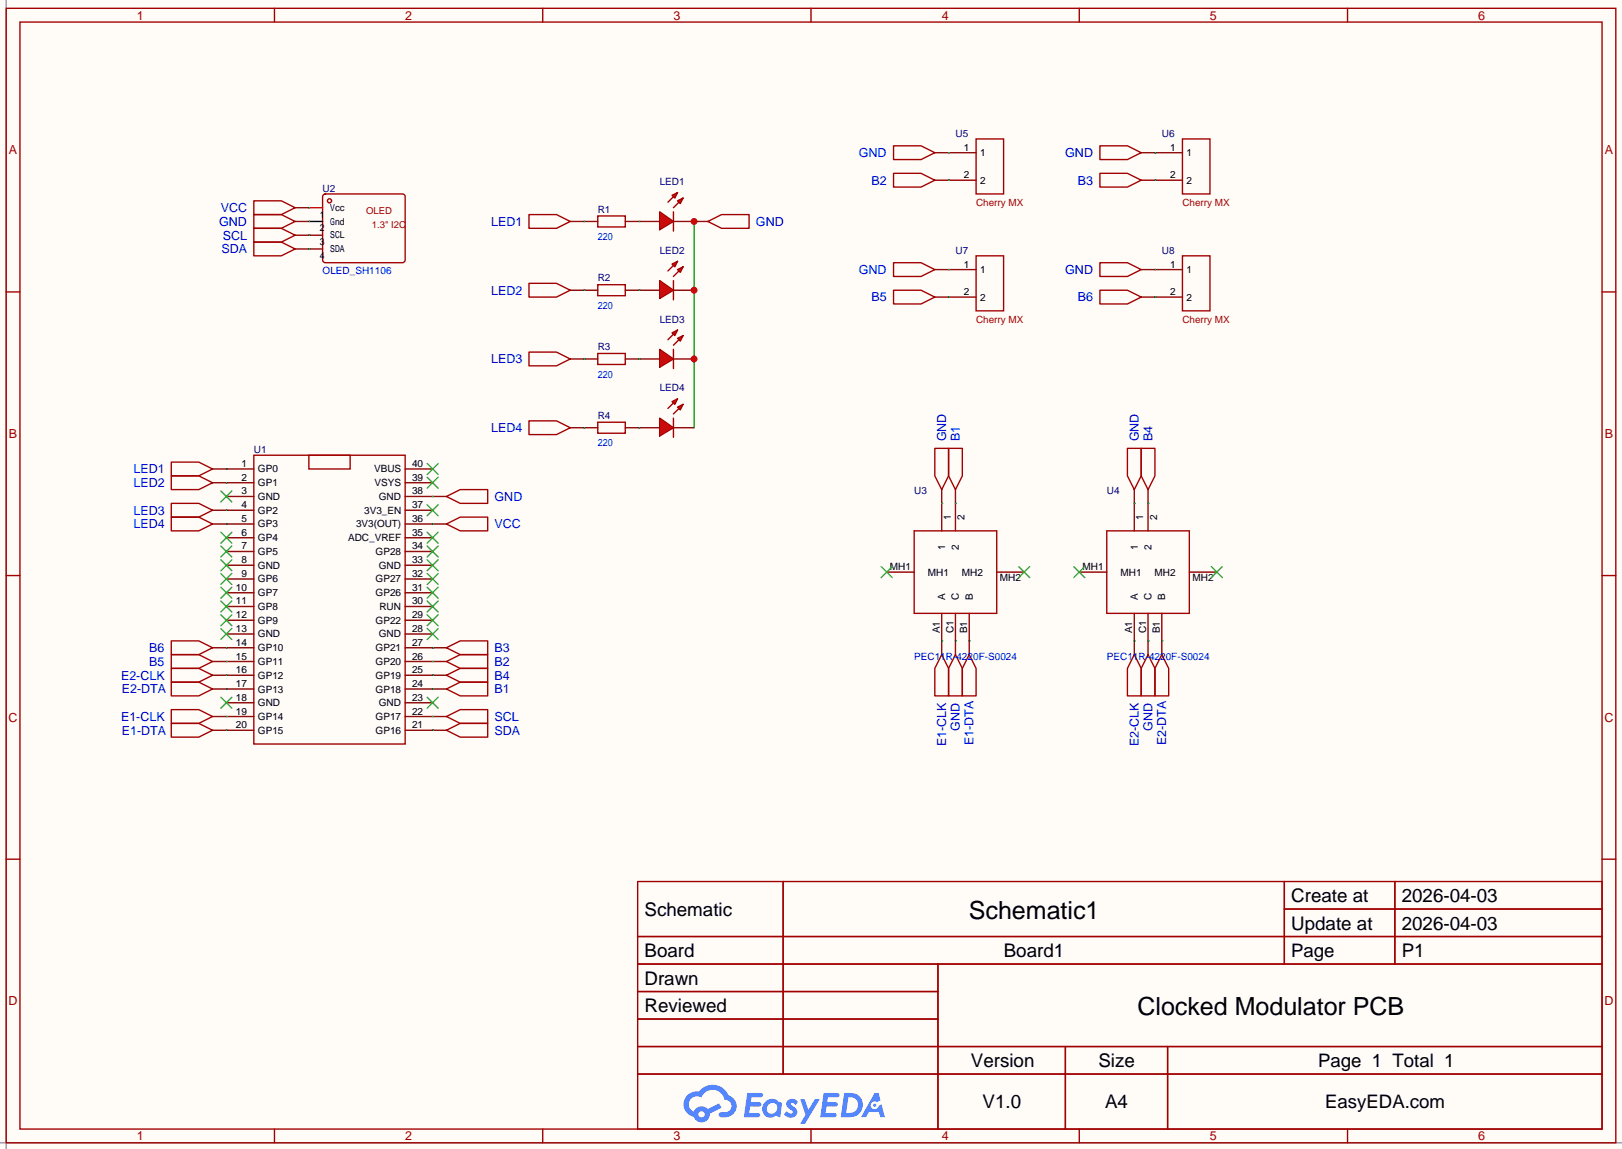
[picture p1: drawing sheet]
<svg xmlns="http://www.w3.org/2000/svg" width="299mm" height="212mm" viewBox="0 0 299 212" stroke-linecap="round" stroke-linejoin="round" font-family="sans-serif">
<path d="M0 0h299.5v212.2h-299.5z" fill="#fffcf7"/>
<path d="M1.1 0v212.2M0 211.1h299.5" fill="none" stroke="#999" stroke-width=".25"/>
<g fill="none" stroke="#a10000" stroke-width=".25">
<path d="M1.1 1.5h297.2v209.6h-297.2zM3.7 4.1h292.1v204.4h-292.1zM50.7 1.5v2.6M100.2 1.5v2.6M149.7 1.5v2.6M199.3 1.5v2.6M248.8 1.5v2.6M1.1 53.9h2.6M295.8 53.9h2.5M1.1 106.3h2.6M295.8 106.3h2.5M1.1 158.7h2.6"/>
<path d="M295.8 158.7h2.5M117.7 162.8h178.1v45.7h-178.1zM117.7 173h178.1M117.7 178.1h178.1M144.6 162.8v35.6M173.2 178.1v30.4M237.1 162.8v15.3M237.1 167.9h58.7M257.5 162.8v15.3M117.7 183.1h55.5M117.7 193.3h178.1M117.7 188.2h55.5"/>
<path d="M117.7 198.4h178.1M196.7 193.3v15.2M215.6 193.3v15.2M50.7 208.5v2.6M100.2 208.5v2.6M149.7 208.5v2.6M199.3 208.5v2.6M248.8 208.5v2.6"/>
</g>
<g fill="#5487ff">
<path d="M145.5 203.2a1.3 1.3 0 0 1 1.8 .3l-.4 .6a.54 .54 0 0 0-.9-.2l.1 .2a1.58 1.58 0 0 1 1.1 1.6 1.43 1.43 0 0 1-2.5 .1l.5-.6a.64 .64 0 0 0 .5 .5 .64 .64 0 0 0 .7-.3l-.2-.2a1.6 1.6 0 0 1-1-1.6z"/>
<path d="M147.7 203h.9l.7 2 1.1-2h.9l-2.7 4.6h-.9l1-1.7z"/>
<path d="M138 201.9h1.6a1.31 1.31 0 0 1 1.2 .2 .4 .4 0 0 1-.3 .6h-1.8l-.1 .9h1.6a.4 .4 0 0 1 .4 .4 .4 .4 0 0 1-.4 .4h-1.7l-.2 1.2h.8a1.23 1.23 0 0 1 1.2 .2 .39 .39 0 0 1-.3 .6h-2.7z"/>
<path d="M152.1 201.9h1.6a1.32 1.32 0 0 1 1.3 .2 .39 .39 0 0 1-.4 .6h-1.7l-.2 .9h1.7a.4 .4 0 0 1 .3 .4 .4 .4 0 0 1-.4 .4h-1.7l-.2 1.2h.8a1.23 1.23 0 0 1 1.2 .2 .39 .39 0 0 1-.3 .6h-2.7z"/>
<path d="M161.5 201.9h.7l.4 1.3-.7 .4a.75 .75 0 0 0-1.1 .3 .75 .75 0 0 0 .5 1 .75 .75 0 0 0 .9-.7l.6-.2 .6 2.3h-.9l-.2-.9h-1.9l-.5 .9h-.9z"/>
<path d="M155.9 201.9l-.7 4.5h1.5a2.27 2.27 0 0 0 2.6-2.3 2.27 2.27 0 0 0-2.7-2.2zM156.6 202.7a1.5 1.5 0 0 1 1.8 1.5 1.5 1.5 0 0 1-1.9 1.4h-.3z"/>
<path d="M141.3 203.5a1.62 1.62 0 0 0-.4 2.1 1.62 1.62 0 0 0 2 .7l.4-.3 .3 .3 .5 .1 .3-2.5-.2-.3h-.4a1.58 1.58 0 0 0-2.5-.1zM141.9 204a.99 .99 0 0 1 1.6 .3 .99 .99 0 0 1-.9 1.4 .94 .94 0 0 1-1-.5 .94 .94 0 0 1 .3-1.2z"/>
<path d="M126.9 202.3a2.37 2.37 0 0 0 1.2 4 1.54 1.54 0 0 0 1.7 1 1.54 1.54 0 0 0 1.3-1.6l2.1-1.1-.5-.8-2 1.1a1.57 1.57 0 0 0-2.6 .4 1.5 1.5 0 0 1-.8-2.1 1.5 1.5 0 0 1 2.2-.5 2.23 2.23 0 0 1 2.3-1.4 2.23 2.23 0 0 1 2 1.8 1.16 1.16 0 0 1 1.2 1.1 1.16 1.16 0 0 1-1 1.2h-.7a.47 .47 0 0 0-.6 .4 .47 .47 0 0 0 .4 .6 2.23 2.23 0 0 0 2.3-.7 2.23 2.23 0 0 0 .4-2.3 2.16 2.16 0 0 0-1.3-1.1 3.2 3.2 0 0 0-5.4-.7l-1.2 .1zM129 205.8a.58 .58 0 0 1 1.1 0 .58 .58 0 0 1-1.1 0z"/>
<circle cx="161.5" cy="204.1" r=".28"/>
</g>
<g fill="none" stroke="#870000" stroke-width=".25">
<path d="M54.5 38.4h2.5M172.6 28.2h2.5M172.6 33.3h2.5M210.7 28.2h2.5M210.7 33.3h2.5M54.5 43.4h5.1M54.5 46h5.1M54.5 40.9h2.5M118 40.9h3.8M124.3 40.9h3.8M172.6 49.8h2.5M172.6 54.9h2.5"/>
<path d="M210.7 49.8h2.5M210.7 54.9h2.5M41.8 86.6h5.1M41.8 89.2h5.1M41.8 91.7h5.1M41.8 94.2h5.1M41.8 96.8h5.1M41.8 99.3h5.1M74.8 86.6h5.1M74.8 89.2h5.1M74.8 91.7h7.6M74.8 94.2h5.1"/>
<path d="M74.8 96.8h7.6M74.8 99.3h5.1M173.9 90.4v7.7M176.4 90.4v7.7M209.4 90.4v7.7M212 90.4v7.7M39.2 119.6h7.7M41.8 101.9h5.1M41.8 104.4h5.1M41.8 106.9h5.1M41.8 109.5h5.1M41.8 112h5.1"/>
<path d="M41.8 114.6h5.1M41.8 117.1h5.1M74.8 101.9h5.1M74.8 104.4h5.1M74.8 106.9h5.1M74.8 109.5h5.1M74.8 112h5.1M74.8 114.6h5.1M74.8 117.1h5.1M74.8 119.6h7.6M163.7 105.7h5.1M173.9 113.3v7.6"/>
<path d="M176.4 113.3v7.6M178.9 113.3v7.6M184 105.7h5.1M199.3 105.7h5M209.4 113.3v7.6M212 113.3v7.6M214.5 113.3v7.6M219.6 105.7h5.1M39.2 122.2h7.7M39.2 124.7h7.7M39.2 127.3h7.7M39.2 132.3h7.7"/>
<path d="M39.2 134.9h7.7M41.8 129.8h5.1M74.8 122.2h7.6M74.8 124.7h7.6M74.8 127.3h7.6M74.8 129.8h5.1M74.8 132.3h7.6M74.8 134.9h7.6"/>
</g>
<g fill="none" stroke="#3c3" stroke-width=".25">
<path d="M40.8 90.7l2 2M40.8 98.3l2 2M42.8 90.7l-2 2M42.8 98.3l-2 2M78.9 98.3l2 2M78.9 93.2l2 2.1M78.9 88.1l2 2.1M78.9 85.6l2 2M80.9 98.3l-2 2M80.9 93.2l-2 2.1M80.9 88.1l-2 2.1M80.9 85.6l-2 2"/>
<path d="M40.8 100.8l2 2.1M40.8 103.4l2 2M40.8 105.9l2 2.1M40.8 108.5l2 2M40.8 111l2 2M40.8 113.5l2 2.1M40.8 116.1l2 2M42.8 100.8l-2 2.1M42.8 103.4l-2 2M42.8 105.9l-2 2.1M42.8 108.5l-2 2M42.8 111l-2 2"/>
<path d="M42.8 113.5l-2 2.1M42.8 116.1l-2 2M78.9 116.1l2 2M78.9 113.5l2 2.1M78.9 111l2 2M78.9 108.5l2 2M78.9 105.9l2 2.1M78.9 103.4l2 2M78.9 100.8l2 2.1M80.9 116.1l-2 2M80.9 113.5l-2 2.1M80.9 111l-2 2"/>
<path d="M80.9 108.5l-2 2M80.9 105.9l-2 2.1M80.9 103.4l-2 2M80.9 100.8l-2 2.1M162.7 104.7l2 2M164.7 104.7l-2 2M188.1 104.7l2 2M190.1 104.7l-2 2M198.2 104.7l2.1 2M200.3 104.7l-2.1 2M223.6 104.7l2.1 2M225.7 104.7l-2.1 2"/>
<path d="M40.8 128.8l2 2M42.8 128.8l-2 2M78.9 128.8l2 2M80.9 128.8l-2 2"/>
</g>
<g fill="none" stroke="#a10000" stroke-width=".25">
<path d="M46.9 39.6h5l2.6 1.3-2.6 1.3h-5zM46.9 37.1h5l2.6 1.3-2.6 1.2h-5zM59.6 36.1l.5-.3 14.5 .1 .2 .4-.1 12-.4 .2-14.5-.1-.2-.4zM124.3 39.1v3.6M165 26.9h5.1l2.5 1.3-2.5 1.3h-5.1zM165 32h5.1l2.5 1.3-2.5 1.3h-5.1zM203.1 26.9h5.1l2.5 1.3-2.5 1.3h-5.1zM203.1 32h5.1l2.5 1.3-2.5 1.3h-5.1zM46.9 42.2h5l2.6 1.2-2.6 1.3h-5zM46.9 44.7h5l2.6 1.3-2.6 1.3h-5zM165 48.5h5.1l2.5 1.3-2.5 1.3h-5.1zM165 53.6h5.1l2.5 1.3-2.5 1.2h-5.1z"/>
<path d="M203.1 48.5h5.1l2.5 1.3-2.5 1.3h-5.1zM203.1 53.6h5.1l2.5 1.3-2.5 1.2h-5.1zM46.9 84.1h27.9v53.3h-27.9zM57 84.1h7.6v2.5h-7.6zM82.4 91.7l2.6-1.3h5v2.6h-5zM82.4 96.8l2.6-1.3h5v2.6h-5zM168.8 98.1h15.2v15.2h-15.2zM172.6 82.8h2.5v5.1l-1.2 2.5-1.3-2.5zM175.1 82.8h2.6v5.1l-1.3 2.5-1.3-2.5zM204.3 98.1h15.3v15.2h-15.3zM208.2 82.8h2.5v5.1l-1.3 2.5-1.2-2.5zM210.7 82.8h2.5v5.1l-1.2 2.5-1.3-2.5z"/>
<path d="M31.6 118.4h5.1l2.5 1.2-2.5 1.3h-5.1zM82.4 119.6l2.6-1.2h5v2.5h-5zM31.6 133.6h5.1l2.5 1.3-2.5 1.3h-5.1zM31.6 131.1h5.1l2.5 1.2-2.5 1.3h-5.1zM31.6 123.5h5.1l2.5 1.2-2.5 1.3h-5.1zM31.6 126h5.1l2.5 1.3-2.5 1.2h-5.1zM31.6 120.9h5.1l2.5 1.3-2.5 1.3h-5.1zM82.4 132.3l2.6-1.2h5v2.5h-5zM82.4 134.9l2.6-1.3h5v2.6h-5zM82.4 127.3l2.6-1.3h5v2.5h-5zM82.4 124.7l2.6-1.2h5v2.5h-5zM82.4 122.2l2.6-1.3h5v2.6h-5z"/>
<path d="M173.9 120.9l1.2 2.6v5h-2.5v-5zM176.4 120.9l1.3 2.6v5h-2.6v-5zM178.9 120.9l1.3 2.6v5h-2.5v-5zM209.4 120.9l1.3 2.6v5h-2.5v-5zM212 120.9l1.2 2.6v5h-2.5v-5zM214.5 120.9l1.3 2.6v5h-2.6v-5z"/>
<circle cx="60.8" cy="37.1" r=".38"/>
</g>
<path d="M57 38.4h2.6" fill="none" stroke="#f00" stroke-width=".25"/>
<path d="M57 40.9h2.6" fill="none" stroke="#000" stroke-width=".25"/>
<g fill="none" stroke="#008700" stroke-width=".25">
<path d="M57 38.4h.1M57 40.9h.1M57 43.4h.1M57 46h.1M79.9 91.7h.1M79.9 96.8h.1M173.9 93h.1M176.4 93h.1M209.4 93h.1M212 93h.1M41.8 119.6h.1M79.9 119.6h.1"/>
<path d="M173.9 118.4h.1M176.4 118.4h.1M178.9 118.4h.1M209.4 118.4h.1M212 118.4h.1M214.5 118.4h.1M41.8 134.9h.1M41.8 132.3h.1M41.8 127.3h.1M41.8 124.7h.1M41.8 122.2h.1M79.9 132.3h.1"/>
<path d="M79.9 134.9h.1M79.9 127.3h.1M79.9 124.7h.1M79.9 122.2h.1"/>
</g>
<g fill="#f00" stroke="#a10000" stroke-width=".25">
<path d="M121.8 39.1l2.5 1.8-2.5 1.5z"/>
<path d="M124.1 36.1l1-.5-.5 1z"/>
<path d="M125.1 37.1l1-.5-.5 1z"/>
</g>
<path d="M124.3 36.3l-1 1M125.3 37.3l-1 1.1M124.3 51.8v3.6" fill="none" stroke="#a10000" stroke-width=".25"/>
<path d="M118 53.6h3.8M124.3 53.6h3.8" fill="none" stroke="#870000" stroke-width=".25"/>
<g fill="#f00" stroke="#a10000" stroke-width=".25">
<path d="M121.8 51.8l2.5 1.8-2.5 1.5z"/>
<path d="M124.1 48.8l1-.5-.5 1z"/>
<path d="M125.1 49.8l1-.5-.5 1z"/>
</g>
<path d="M124.3 49l-1 1M125.3 50l-1 1.1M124.3 64.5v3.6" fill="none" stroke="#a10000" stroke-width=".25"/>
<path d="M118 66.3h3.8M124.3 66.3h3.8" fill="none" stroke="#870000" stroke-width=".25"/>
<g fill="#f00" stroke="#a10000" stroke-width=".25">
<path d="M121.8 64.5l2.5 1.8-2.5 1.5z"/>
<path d="M124.1 61.5l1-.5-.5 1z"/>
<path d="M125.1 62.5l1-.5-.5 1z"/>
</g>
<path d="M124.3 61.7l-1 1M124.3 77.2v3.6M125.3 62.7l-1 1.1" fill="none" stroke="#a10000" stroke-width=".25"/>
<path d="M118 79h3.8M124.3 79h3.8" fill="none" stroke="#870000" stroke-width=".25"/>
<g fill="#f00" stroke="#a10000" stroke-width=".25">
<path d="M121.8 77.2l2.5 1.8-2.5 1.5z"/>
<path d="M124.1 74.2l1-.5-.5 1z"/>
<path d="M125.1 75.2l1-.5-.5 1z"/>
</g>
<path d="M130.7 40.9l2.5-1.3h5.1v2.6h-5.1zM124.3 74.4l-1 1M125.3 75.4l-1 1.1" fill="none" stroke="#a10000" stroke-width=".25"/>
<path d="M128.1 40.9h2.6" fill="none" stroke="#870000" stroke-width=".25"/>
<path d="M128.1 40.9v38.1" fill="none" stroke="#008700" stroke-width=".25"/>
<g fill="#c00">
<circle cx="128.1" cy="53.6" r=".63"/>
<circle cx="128.1" cy="40.9" r=".63"/>
<circle cx="128.1" cy="66.3" r=".63"/>
</g>
<g fill="none" stroke="#870000" stroke-width=".25">
<path d="M175.1 28.2h5.1M175.1 33.3h5.1M213.2 28.2h5.1M213.2 33.3h5.1M105.3 40.9h5.1M105.3 53.6h5.1M115.4 40.9h2.6M115.4 53.6h2.6M175.1 49.8h5.1M175.1 54.9h5.1M213.2 49.8h5.1M213.2 54.9h5.1"/>
<path d="M105.3 66.3h5.1M105.3 79h5.1M115.4 66.3h2.6M115.4 79h2.6M39.2 86.6h2.6M39.2 89.2h2.6M39.2 94.2h2.6M39.2 96.8h2.6"/>
</g>
<g fill="none" stroke="#a10000" stroke-width=".25">
<path d="M97.7 39.6h5l2.6 1.3-2.6 1.3h-5zM110.4 39.9h5v2h-5zM180.2 25.7h5.1v10.1h-5.1zM218.3 25.7h5.1v10.1h-5.1zM97.7 52.3h5l2.6 1.3-2.6 1.3h-5zM110.4 52.6h5v2h-5zM180.2 47.3h5.1v10.1h-5.1zM218.3 47.3h5.1v10.1h-5.1zM97.7 65h5l2.6 1.3-2.6 1.3h-5zM97.7 77.7h5l2.6 1.3-2.6 1.3h-5zM110.4 65.3h5v2h-5zM110.4 78h5v2h-5z"/>
<path d="M31.6 85.4h5.1l2.5 1.2-2.5 1.3h-5.1zM31.6 87.9h5.1l2.5 1.3-2.5 1.2h-5.1zM31.6 93h5.1l2.5 1.2-2.5 1.3h-5.1zM31.6 95.5h5.1l2.5 1.3-2.5 1.3h-5.1z"/>
</g>
<g fill="none" stroke="#008700" stroke-width=".25">
<path d="M175.1 28.2h.1M175.1 33.3h.1M213.2 33.3h.1M213.2 28.2h.1M107.8 40.9h.1M107.8 53.6h.1M118 40.9h.1M118 53.6h.1M175.1 49.8h.1M175.1 54.9h.1M213.2 49.8h.1M213.2 54.9h.1"/>
<path d="M107.8 66.3h.1M107.8 79h.1M118 66.3h.1M118 79h.1M41.8 86.6h.1M41.8 89.2h.1M41.8 94.2h.1M41.8 96.8h.1"/>
</g>
<g font-size="4.6">
<text x="178.9" y="169.8">Schematic1</text>
<text x="210" y="187.5">Clocked Modulator PCB</text>
</g>
<g font-size="3.5">
<text x="238.4" y="166.6">Create at</text>
<text x="258.8" y="166.6">2026-04-03</text>
<text x="119" y="169.2">Schematic</text>
<text x="238.4" y="171.7">Update at</text>
<text x="258.8" y="171.7">2026-04-03</text>
<text x="119" y="176.8">Board</text>
<text x="185.3" y="176.8">Board1</text>
<text x="258.8" y="176.8">P1</text>
<text x="119" y="181.9">Drawn</text>
<text x="119" y="187">Reviewed</text>
<text x="179.3" y="197.1">Version</text>
<text x="202.8" y="197.1">Size</text>
<text x="181.4" y="204.7">V1.0</text>
<text x="204" y="204.7">A4</text>
</g>
<g font-size="3.4">
<text x="238.4" y="176.8">Page</text>
<text x="243.4" y="197.1">Page 1 Total 1</text>
<text x="244.7" y="204.7">EasyEDA.com</text>
</g>
<g font-size="2.3" fill="#a00000">
<text x="25.3" y="3.6">1</text>
<text x="74.8" y="3.6">2</text>
<text x="124.3" y="3.6">3</text>
<text x="173.9" y="3.6">4</text>
<text x="223.4" y="3.6">5</text>
<text x="272.9" y="3.6">6</text>
<text x="1.7" y="28.5">A</text>
<text x="296.3" y="28.5">A</text>
<text x="1.7" y="80.9">B</text>
<text x="296.3" y="80.9">B</text>
<text x="1.6" y="133.3">C</text>
<text x="296.2" y="133.3">C</text>
<text x="1.6" y="185.7">D</text>
<text x="296.2" y="185.7">D</text>
<text x="25.3" y="210.6">1</text>
<text x="74.8" y="210.6">2</text>
<text x="124.3" y="210.6">3</text>
<text x="173.9" y="210.6">4</text>
<text x="223.4" y="210.6">5</text>
<text x="272.9" y="210.6">6</text>
</g>
<g font-size="2.3" fill="#00f">
<text x="158.6" y="29">GND</text>
<text x="196.7" y="29">GND</text>
<text x="160.9" y="34.1">B2</text>
<text x="199" y="34.1">B3</text>
<text x="40.5" y="41.7">GND</text>
<text x="40.7" y="39.2">VCC</text>
<text x="90.7" y="41.7">LED1</text>
<text x="139.6" y="41.7">GND</text>
<text x="40.9" y="46.8">SDA</text>
<text x="41.1" y="44.3">SCL</text>
<text x="158.6" y="50.6">GND</text>
<text x="196.7" y="50.6">GND</text>
<text x="90.7" y="54.4">LED2</text>
<text x="160.9" y="55.7">B5</text>
<text x="199" y="55.7">B6</text>
<text x="90.7" y="67.1">LED3</text>
<text x="90.7" y="79.8">LED4</text>
<text x="174.7" y="81.5" transform="rotate(-90 174.7 81.5)">GND</text>
<text x="177.2" y="81.5" transform="rotate(-90 177.2 81.5)">B1</text>
<text x="210.2" y="81.5" transform="rotate(-90 210.2 81.5)">GND</text>
<text x="212.8" y="81.5" transform="rotate(-90 212.8 81.5)">B4</text>
<text x="24.6" y="87.4">LED1</text>
<text x="24.6" y="90">LED2</text>
<text x="24.6" y="95.1">LED3</text>
<text x="91.3" y="92.5">GND</text>
<text x="24.6" y="97.6">LED4</text>
<text x="91.3" y="97.6">VCC</text>
<text x="22.3" y="125.5">E2-CLK</text>
<text x="27.6" y="123">B5</text>
<text x="27.6" y="120.5">B6</text>
<text x="91.3" y="125.5">B4</text>
<text x="91.3" y="123">B2</text>
<text x="91.3" y="120.5">B3</text>
<text x="22.5" y="128.1">E2-DTA</text>
<text x="91.3" y="128.1">B1</text>
<text x="22.3" y="133.2">E1-CLK</text>
<text x="22.5" y="135.7">E1-DTA</text>
<text x="91.3" y="133.2">SCL</text>
<text x="91.3" y="135.7">SDA</text>
<text x="174.7" y="137.8" transform="rotate(-90 174.7 137.8)">E1-CLK</text>
<text x="177.2" y="134.9" transform="rotate(-90 177.2 134.9)">GND</text>
<text x="179.8" y="137.7" transform="rotate(-90 179.8 137.7)">E1-DTA</text>
<text x="210.2" y="137.8" transform="rotate(-90 210.2 137.8)">E2-CLK</text>
<text x="212.8" y="134.9" transform="rotate(-90 212.8 134.9)">GND</text>
<text x="215.3" y="137.7" transform="rotate(-90 215.3 137.7)">E2-DTA</text>
</g>
<g font-size="1.8" fill="#000080">
<text x="176.4" y="25.3">U5</text>
<text x="214.5" y="25.3">U6</text>
<text x="59.6" y="35.5">U2</text>
<text x="121.8" y="34.2">LED1</text>
<text x="110.4" y="39.3">R1</text>
<text x="121.8" y="46.9">LED2</text>
<text x="176.4" y="46.9">U7</text>
<text x="214.5" y="46.9">U8</text>
<text x="110.4" y="52">R2</text>
<text x="121.8" y="59.6">LED3</text>
<text x="110.4" y="64.7">R3</text>
<text x="110.4" y="77.4">R4</text>
<text x="121.8" y="72.3">LED4</text>
<text x="46.9" y="83.7">U1</text>
<text x="168.8" y="91.3">U3</text>
<text x="204.3" y="91.3">U4</text>
</g>
<g font-size="1.8">
<text x="177.9" y="27.8">1</text>
<text x="181" y="28.9">1</text>
<text x="216" y="27.8">1</text>
<text x="219.1" y="28.9">1</text>
<text x="177.9" y="32.9">2</text>
<text x="181" y="33.9">2</text>
<text x="216" y="32.9">2</text>
<text x="219.1" y="33.9">2</text>
<text x="61" y="38.9">Vcc</text>
<text x="61" y="41.5">Gnd</text>
<text x="61" y="44">SCL</text>
<text x="61" y="46.6">SDA</text>
<text x="177.9" y="49.4">1</text>
<text x="181" y="50.4">1</text>
<text x="216" y="49.4">1</text>
<text x="219.1" y="50.4">1</text>
<text x="177.9" y="54.5">2</text>
<text x="181" y="55.5">2</text>
<text x="216" y="54.5">2</text>
<text x="219.1" y="55.5">2</text>
<text x="44.6" y="86.3">1</text>
<text x="44.6" y="88.8">2</text>
<text x="47.6" y="87.3">GP0</text>
<text x="47.6" y="89.8">GP1</text>
<text x="69.1" y="87.3">VBUS</text>
<text x="69.2" y="89.8">VSYS</text>
<text x="76.1" y="88.8">39</text>
<text x="76.1" y="86.3">40</text>
<text x="44.6" y="91.3">3</text>
<text x="44.6" y="93.9">4</text>
<text x="47.6" y="92.4">GND</text>
<text x="47.6" y="94.9">GP2</text>
<text x="67.2" y="94.9">3V3_EN</text>
<text x="69.9" y="92.4">GND</text>
<text x="76.1" y="93.9">37</text>
<text x="76.1" y="91.3">38</text>
<text x="44.6" y="96.4">5</text>
<text x="44.6" y="99">6</text>
<text x="44.6" y="101.5">7</text>
<text x="47.6" y="97.4">GP3</text>
<text x="47.6" y="100">GP4</text>
<text x="64.3" y="100">ADC_VREF</text>
<text x="65.8" y="97.4">3V3(OUT)</text>
<text x="76.1" y="101.5">34</text>
<text x="76.1" y="99">35</text>
<text x="76.1" y="96.4">36</text>
<text x="174.5" y="101.6" transform="rotate(-90 174.5 101.6)">1</text>
<text x="175.5" y="96" transform="rotate(-90 175.5 96)">1</text>
<text x="177" y="101.6" transform="rotate(-90 177 101.6)">2</text>
<text x="178.1" y="96" transform="rotate(-90 178.1 96)">2</text>
<text x="210.1" y="101.6" transform="rotate(-90 210.1 101.6)">1</text>
<text x="211.1" y="96" transform="rotate(-90 211.1 96)">1</text>
<text x="212.6" y="101.6" transform="rotate(-90 212.6 101.6)">2</text>
<text x="213.6" y="96" transform="rotate(-90 213.6 96)">2</text>
<text x="44.6" y="104">8</text>
<text x="44.6" y="106.6">9</text>
<text x="47.6" y="102.5">GP5</text>
<text x="47.6" y="105.1">GND</text>
<text x="47.6" y="107.6">GP6</text>
<text x="69.3" y="107.6">GP27</text>
<text x="69.3" y="102.5">GP28</text>
<text x="69.9" y="105.1">GND</text>
<text x="76.1" y="106.6">32</text>
<text x="76.1" y="104">33</text>
<text x="164.3" y="105.3">MH1</text>
<text x="171.3" y="106.3">MH1</text>
<text x="177.6" y="106.3">MH2</text>
<text x="184.6" y="107.3">MH2</text>
<text x="199.9" y="105.3">MH1</text>
<text x="206.9" y="106.3">MH1</text>
<text x="213.2" y="106.3">MH2</text>
<text x="220.2" y="107.3">MH2</text>
<text x="43.6" y="109.1">10</text>
<text x="43.6" y="111.7">11</text>
<text x="47.6" y="110.1">GP7</text>
<text x="47.6" y="112.7">GP8</text>
<text x="69.3" y="110.1">GP26</text>
<text x="70.1" y="112.7">RUN</text>
<text x="76.1" y="111.7">30</text>
<text x="76.1" y="109.1">31</text>
<text x="174.5" y="110.8" transform="rotate(-90 174.5 110.8)">A</text>
<text x="177" y="110.8" transform="rotate(-90 177 110.8)">C</text>
<text x="179.6" y="110.8" transform="rotate(-90 179.6 110.8)">B</text>
<text x="210.1" y="110.8" transform="rotate(-90 210.1 110.8)">A</text>
<text x="212.6" y="110.8" transform="rotate(-90 212.6 110.8)">C</text>
<text x="215.1" y="110.8" transform="rotate(-90 215.1 110.8)">B</text>
<text x="43.6" y="114.2">12</text>
<text x="43.6" y="116.7">13</text>
<text x="43.6" y="119.3">14</text>
<text x="47.6" y="115.2">GP9</text>
<text x="47.6" y="117.8">GND</text>
<text x="69.3" y="115.2">GP22</text>
<text x="69.9" y="117.8">GND</text>
<text x="76.1" y="119.3">27</text>
<text x="76.1" y="116.7">28</text>
<text x="76.1" y="114.2">29</text>
<text x="173.5" y="117" transform="rotate(-90 173.5 117)">A1</text>
<text x="176" y="117" transform="rotate(-90 176 117)">C1</text>
<text x="178.6" y="117" transform="rotate(-90 178.6 117)">B1</text>
<text x="209.1" y="117" transform="rotate(-90 209.1 117)">A1</text>
<text x="211.6" y="117" transform="rotate(-90 211.6 117)">C1</text>
<text x="214.1" y="117" transform="rotate(-90 214.1 117)">B1</text>
<text x="43.6" y="121.8">15</text>
<text x="43.6" y="124.4">16</text>
<text x="47.6" y="120.3">GP10</text>
<text x="47.6" y="122.8">GP11</text>
<text x="47.6" y="125.4">GP12</text>
<text x="69.3" y="125.4">GP19</text>
<text x="69.3" y="122.8">GP20</text>
<text x="69.3" y="120.3">GP21</text>
<text x="76.1" y="124.4">25</text>
<text x="76.1" y="121.8">26</text>
<text x="43.6" y="126.9">17</text>
<text x="43.6" y="129.4">18</text>
<text x="43.6" y="132">19</text>
<text x="47.6" y="127.9">GP13</text>
<text x="47.6" y="130.5">GND</text>
<text x="69.3" y="127.9">GP18</text>
<text x="69.9" y="130.5">GND</text>
<text x="76.1" y="132">22</text>
<text x="76.1" y="129.4">23</text>
<text x="76.1" y="126.9">24</text>
<text x="43.6" y="134.5">20</text>
<text x="47.6" y="133">GP14</text>
<text x="47.6" y="135.5">GP15</text>
<text x="69.3" y="135.5">GP16</text>
<text x="69.3" y="133">GP17</text>
<text x="76.1" y="134.5">21</text>
</g>
<g font-size="1.8" fill="#a00000">
<text x="67.6" y="39.5">OLED</text>
<text x="180.2" y="38">Cherry MX</text>
<text x="218.3" y="38">Cherry MX</text>
<text x="68.7" y="42">1.3&quot; I2C</text>
<text x="180.2" y="59.6">Cherry MX</text>
<text x="218.3" y="59.6">Cherry MX</text>
</g>
<g font-size="1.8" fill="#00f">
<text x="59.6" y="50.7">OLED_SH1106</text>
<text x="168.8" y="121.8">PEC11R-4220F-S0024</text>
<text x="204.3" y="121.8">PEC11R-4220F-S0024</text>
</g>
</svg>
